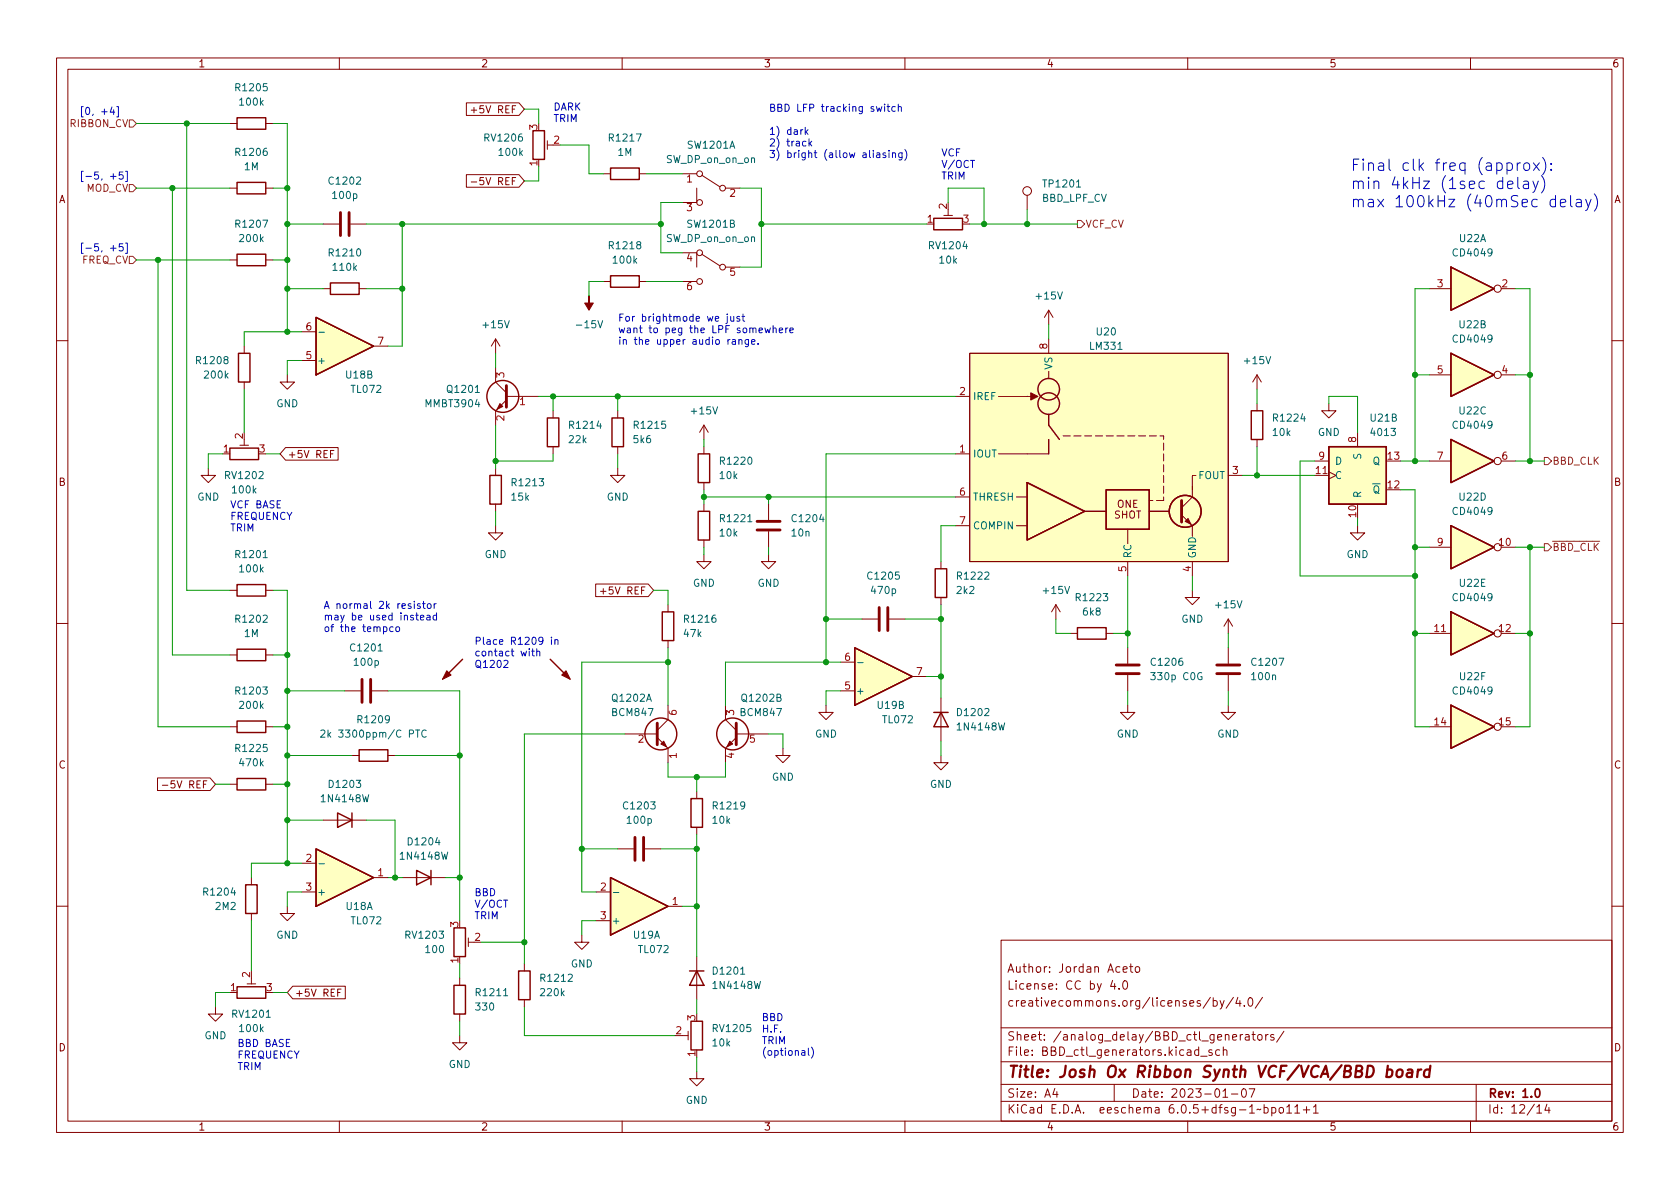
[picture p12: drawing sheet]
<svg xmlns="http://www.w3.org/2000/svg" width="297mm" height="210mm" viewBox="0 0 297 210" stroke-linecap="round" stroke-linejoin="round" font-family="sans-serif">
<g fill="none" stroke="#840000" stroke-width=".18">
<path d="M10 10.2h277v190.1h-277zM12 12.2h273v186.1h-273zM60 10.2v2M82.5 18.2h9.3l.9 1.1-.9 1.1h-9.3zM83.3 19.5h1M110 10.2v2M160 10.2v2M210 10.2v2M260 10.2v2M40.6 33.3h1.3M40.6 21.8h1.3M47 33.3h1.3"/>
<path d="M47 21.8h1.3M57.1 39.6h2.8M62 39.6h2.8M82.5 30.9h9.3l.9 1.1-.9 1.1h-9.3zM83.3 32.2h1M96.8 24.9v1.5M96.8 25.6h1M106.7 30.7h1.2M113 30.7h1.3M120.6 30.7h2.6M123.2 33.3v2.5h-2.6M124.1 31l3.2 2"/>
<path d="M128.3 33.3h2.5M166.9 38.1h1.5M167.6 37.1v1M181.6 34.5v2.6M40.6 46h1.3M47 46h1.3M53.3 58.7h2.6M57.1 51h1.3M63.5 51h1.3M87.6 59.9v2.6M87.6 59.9l-.7 1.3M87.6 59.9l.8 1.3"/>
<path d="M106.7 49.8h1.2M113 49.8h1.3M120.6 49.8h2.6M120.6 44.7h2.6v2.5M124.1 45l3.2 2M128.3 47.2h2.5M185.4 54.9v2.5M185.4 59.9v2.6M185.4 54.9l-.7 1.2M185.4 54.9l.8 1.2M252.7 51h3.8M265.4 51h2.6"/>
<path d="M10 60.2h2M42.4 78.7h1.5M43.2 61.2v1.3M43.2 67.6v1.2M43.2 77.7v1M50.5 79.1h9.3v2.3h-9.3l-1-1.1zM50.8 66.3v1.3h1.3l-1.3 1.2-1.3-1.2h1.3M53.3 63.7h2.6M59 79.7h-.6v1.2M66 61.2h2.6M87.6 65v2.6l1.9 1.9M89.5 70.7l-1.9 1.9v2.6"/>
<path d="M89.5 70.1h5.7M97.8 72.6v1.3M97.8 79v1.3M109.2 72.6v1.3M109.2 79v1.3M124.5 75.2l-.8 1.2M124.5 75.2v2.5M124.5 79v1.3M124.5 75.2l.7 1.2M168.9 70.1h2.5M171.4 62.5h45.8v36.8h-45.8zM176.5 70.1h5.7"/>
<path d="M185.4 65.7v1.2M188 77.1h1.2M189.9 77.1h1.2M191.8 77.1h1.2M193.7 77.1h1.2M195.6 77.1h1.2M197.5 77.1h1.3M199.4 77.1h1.3M201.3 77.1h1.3M203.2 77.1h1.3M205.1 77.1h.6v.6M205.7 78.4v1.2"/>
<path d="M222.2 66.3v2.5M222.2 71.4v1.2M222.2 77.7v1.3M222.2 66.3l-.7 1.3M222.2 66.3l.8 1.3M234.9 71.4v1.2h1.3l-1.3 1.3-1.2-1.3h1.2M240 76.4v2.6M252.7 66.3h3.8M265.4 66.3h2.6M285 60.2h2M36.8 82.8v1.3h1.3l-1.3 1.2-1.2-1.2h1.2M58.4 80.3h.5"/>
<path d="M87.6 93v1.2h1.3l-1.3 1.3-1.2-1.3h1.2M87.6 82.8v1.3M87.6 89.1v1.3M109.2 82.8v1.3h1.3l-1.3 1.2-1.3-1.2h1.3M124.5 98v1.3h1.2l-1.2 1.3-1.3-1.3h1.3M124.5 85.3v1.3M124.5 89.1v1.3M124.5 95.5v1.3M135.9 98v1.3h1.3l-1.3 1.3-1.3-1.3h1.3M135.9 89.1v2.8M135.9 94v2.8M166.4 99.3v1.3"/>
<path d="M168.9 93h2.5M168.9 87.9h2.5M168.9 80.3h2.5M176.5 80.3h8.9M179.7 93h1.9M179.7 87.9h1.9M199.4 93.6v2.5M199.4 99.3v2.5M203.2 88.5h.6M205.7 87.9v.6h-1.2M205.7 80.3v1.2M205.7 82.2v1.2"/>
<path d="M205.7 84.1v1.2M205.7 86v1.2M208.9 91.1l1.9 1.9v1.9M210.8 86v1.9l-1.9 1.9M210.8 99.3v2.5M211.5 84.1h-.7v2.5M217.2 84.1h2.5M232.4 84.1h2.5M232.4 81.5h2.5M234.9 83.4l1.3 .7-1.3 .6M240 93v1.2h1.3l-1.3 1.3-1.2-1.3h1.2M252.7 96.8h3.8"/>
<path d="M252.7 81.5h3.8M265.4 96.8h2.6M265.4 81.5h2.6M10 110.2h2M40.6 115.8h1.3M40.6 104.4h1.3M47 115.8h1.3M47 104.4h1.3M105.3 103.3h9.3l1 1.1-1 1.1h-9.3zM106.2 104.6h.9M118.1 106.9v1.3M118.1 113.3v1.2"/>
<path d="M148.6 117.1h2.5M152.4 109.5h2.8M157.2 109.5h2.8M161.3 119.6h2.5M166.4 105.7v1.2M186.7 106.9l-.8 1.3M186.7 106.9v2.6M186.7 106.9l.8 1.3M189.2 112h1.3M195.6 112h1.2M199.4 114.5v2.8M199.4 119.4v2.8"/>
<path d="M210.8 104.4v1.3h1.3l-1.3 1.2-1.3-1.2h1.3M217.2 109.5v2.5M217.2 114.5v2.8M217.2 119.4v2.8M217.2 109.5l-.8 1.2M217.2 109.5l.7 1.2M252.7 112h3.8M265.4 112h2.6M285 110.2h2M27.8 137.6h9.3l1 1.1-1 1.1h-9.3zM28.7 138.9h1M40.6 138.7h1.3"/>
<path d="M40.6 128.5h1.3M47 138.7h1.3M47 128.5h1.3M61 122.2h2.8M62.2 133.6h1.3M65.8 122.2h2.8M68.6 133.6h1.2M110.5 129.8h5.7M116.2 130.4l1.9 1.9v2.6M118.1 124.7v2.5l-1.9 2M123.2 139.9v1.3M128.3 124.7v2.5l1.9 2"/>
<path d="M130.2 130.4l-1.9 1.9v2.6M130.2 129.8h5.7M138.4 132.3v1.3h-1.2l1.2 1.3 1.3-1.3h-1.3M146 124.7v1.3h1.3l-1.3 1.2-1.2-1.2h1.2M148.6 122.2h2.5M166.4 133.6v1.3h1.2l-1.2 1.2-1.3-1.2h1.3M166.4 123.4v7.7M199.4 124.7v1.3h1.3l-1.3 1.2-1.3-1.2h1.3M217.2 124.7v1.3h1.2l-1.2 1.2-1.3-1.2h1.3M252.7 128.5h3.8M265.4 128.5h2.6M44.4 155.2v1.3"/>
<path d="M53.3 152.6h2.6M53.3 157.7h2.6M57.1 145h7.7M66 155.2h2.6M71.1 155.2h7.6M105.4 157.7h2.5M109.2 150.1h2.8M114 150.1h2.8M123.2 146.3v1.3M10 160.2h2M38.1 178v1.3h1.3l-1.3 1.3-1.3-1.3h1.3M43.7 174h1.5"/>
<path d="M44.4 161.5v1.3M44.4 173v1M50.8 160.3v1.2h1.3l-1.3 1.3-1.3-1.3h1.3M51.8 174.4h9.3v2.2h-9.3l-1-1.1zM59.7 175.5h.4M60.3 174.9h-.6v1.3M81.3 173v1.2M81.3 179.3v1.3M82.8 165.9v1.5M82.8 166.6h1M92.7 170.4v1.3M92.7 176.8v1.2"/>
<path d="M102.9 165.3v1.3h1.2l-1.2 1.3-1.3-1.3h1.3M105.4 162.8h2.5M118.1 160.3h2.5M123.2 169.2v7.6M177 166.3h108v32h-108zM196.7 173.4l-.3 1h.9M197.1 173.9v1M197.9 174.8v.1M198.6 171.4l.7-.1-.1-.3-.4-.1-.2 .2v.8h.6M198.6 173.6l.3-.2a.81 .81 0 0 1 .5 .7 .81 .81 0 0 1-.3 .8h-.1a.81 .81 0 0 1-.4-1.3zM199.7 170.9h.6M199.9 170.4v1.3l.4 .2"/>
<path d="M200.9 171l.3-.1 .3 .3v.4l-.3 .3h-.3l-.2-.3v-.4zM214 176.4l-1.3 1.9M214.5 177l.4-.1 .3 .3v.4l-.1 .3h-.6M214.5 176.4v1.5M215.7 176.9l.4 1M216.4 176.9l-.5 1.4-.2 .1M218.1 176.4l-1.3 1.9M218.9 176.4l-.4 1h.9M219.2 176.9v1M220 177.8v.1M220.8 176.6l.2-.2a.81 .81 0 0 1 .6 .7 .81 .81 0 0 1-.3 .8h-.2a.81 .81 0 0 1-.3-1.3zM223.2 176.4l-1.3 1.9"/>
<path d="M285 160.2h2M60 198.3v2M81.3 183.1v1.3h1.2l-1.2 1.3-1.3-1.3h1.3M110 198.3v2M120.6 183.1h1.1M121.7 182.4v1.5M123.2 189.5v1.2h1.3l-1.3 1.3-1.3-1.3h1.3M160 198.3v2M177 194.8h108M177 191.8h108M177 187.8h108M177 181.8h108"/>
<path d="M186.5 192.5l-.4 1h1M186.9 193v1M197 191.8v3M210 198.3v2M211.9 185.7l-.4-.1-.3 .3v.4l.2 .3h.5M211.9 185.1v1.5M212.3 186.8h1.1M214.3 185.7l-.4-.1-.2 .2 .1 .3 .5 .1v.4h-.6M215.6 185.7l-.4-.1-.3 .3v.4l.2 .3h.5M216.2 194h.9M216.3 185.8l.2-.2 .4 .1v.9M216.3 185.1v1.5"/>
<path d="M217.7 193.5h1.2M217.9 183.4l.7-.1v-.3l-.5-.1-.2 .2 .1 .8h.6M219.3 182.9v1M219.7 192.6l.2-.1a.81 .81 0 0 1 .5 .7 .81 .81 0 0 1-.3 .8h-.1a.81 .81 0 0 1-.6-.6 .81 .81 0 0 1 .3-.8zM219.7 182.9l-.3 .1-.1 .2M220.2 183h.6l.1 .9M220.9 192.5h1l-.7 1.5M220.9 183.3l-.5 .1a.29 .29 0 0 0-.3 .2 .29 .29 0 0 0 .3 .3h.5M221.4 182.9h.5M221.6 182.4v1.3l.3 .2M222.4 183.1l.2-.2 .5 .2v.5l-.1 .3h-.4l-.2-.1zM223.5 195.9l.4-.1 .3 .3v.4l-.1 .3h-.6"/>
<path d="M223.5 195.3v1.5M223.8 182.9v1M224.2 182.9l-.3 .1-.1 .2M224.9 195.9l.4-.1 .3 .3v.4l-.2 .3h-.5M224.9 195.8v1.5M225.2 183l-.3-.1-.3 .2 .1 .3 .5 .1v.4h-.6M226.3 195.9l.3-.1 .3 .3v.4l-.3 .3h-.3l-.2-.3v-.4zM227 182.4l-1.3 1.9M227.5 195.8l.4-.5v1.5M227.5 196.8h.9M228.9 195.8l.5-.5v1.5M228.9 196.8h.9"/>
<path d="M230.4 196.3h1.2M231 195.7v1.1M232.2 195.8l.4-.5v1.5M232.2 196.8h.9M260 198.3v2M261 191.8v6.5M271.7 195.8l.5-.5v1.5M271.7 196.8h.9M273.5 195.3l-.4 1h1M273.9 195.8v1"/>
<circle cx="123.7" cy="35.8" r=".51"/>
<circle cx="123.7" cy="30.7" r=".51"/>
<circle cx="127.8" cy="33.3" r=".51"/>
<circle cx="181.6" cy="33.8" r=".76"/>
<circle cx="123.7" cy="49.8" r=".51"/>
<circle cx="123.7" cy="44.7" r=".51"/>
<circle cx="127.8" cy="47.2" r=".51"/>
<circle cx="264.8" cy="51" r=".63"/>
<circle cx="264.8" cy="66.3" r=".63"/>
<circle cx="264.8" cy="96.8" r=".63"/>
<circle cx="264.8" cy="81.5" r=".63"/>
<circle cx="264.8" cy="112" r=".63"/>
<circle cx="264.8" cy="128.5" r=".63"/>
</g>
<path d="M271.6 192.6l.2-.1a.82 .82 0 0 1 .6 .7 .82 .82 0 0 1-.3 .8h-.2a.81 .81 0 0 1-.6-.6 .81 .81 0 0 1 .3-.8z" fill="none" stroke="#840000" stroke-width=".3"/>
<path d="M245.3 189.2l.2-.1 .5 .1 .2 .3-.1 .6a.66 .66 0 0 1-1 .3M245.4 188.5l-.3 2M247.1 189.3a.52 .52 0 0 1 .5-.2 .52 .52 0 0 1 .4 .4l-.1 .6a.55 .55 0 0 1-.5 .4 .55 .55 0 0 1-.5-.4zM248.9 189.2l.2-.1 .6 .1-.1 1.3M249.7 189.6l-.7 .1a.4 .4 0 0 0-.3 .3 .4 .4 0 0 0 .2 .5l.7-.1M250.7 189.1l-.1 1.4M251.3 189.1l-.4 .1-.2 .3M252.8 189.2a.66 .66 0 0 0-1 .3v.6l.1 .3 .2 .1 .6-.1M252.9 188.5l-.2 2" fill="none" stroke="#840000" stroke-width=".4"/>
<g fill="none" stroke="#840000" stroke-width=".25">
<path d="M41.9 20.8h5.1v2.1h-5.1zM41.9 32.3h5.1v2h-5.1zM94.2 23.1h2.1v5.1h-2.1zM107.9 29.7h5.1v2h-5.1zM165.1 38.6h5.1v2h-5.1zM41.9 45h5.1v2h-5.1zM55.9 56.1l10.1 5.1-10.1 5.1zM58.4 50h5.1v2.1h-5.1zM107.9 48.8h5.1v2h-5.1zM256.5 47.2l7.7 3.8-7.7 3.9zM40.6 79.2h5.1v2.1h-5.1zM42.2 62.5h2v5.1h-2z"/>
<path d="M96.8 73.9h2v5.1h-2zM108.2 73.9h2v5.1h-2zM185.4 73.3v1.9l1.9 2.5M185.4 77.7v2.6M221.2 72.6h2.1v5.1h-2.1zM234.9 79h10.2v10.1h-10.2zM256.5 77.7l7.7 3.8-7.7 3.8zM256.5 62.5l7.7 3.8-7.7 3.8zM86.6 84.1h2v5h-2zM123.4 80.3h2.1v5h-2.1zM123.4 90.4h2.1v5.1h-2.1zM181.6 85.3l10.2 5.1-10.2 5.1z"/>
<path d="M191.8 90.4h3.8M195.6 86.6h7.6v7h-7.6zM203.2 90.4h3.6M256.5 93l7.7 3.8-7.7 3.8zM41.9 114.8h5.1v2h-5.1zM41.9 103.4h5.1v2h-5.1zM81.8 116.6l-3.3 3.3M97.3 116.6l3.3 3.3M117.1 108.2h2v5.1h-2zM151.1 114.5l10.2 5.1-10.2 5.1zM165.4 100.6h2v5.1h-2zM190.5 111h5.1v2h-5.1z"/>
<path d="M256.5 108.2l7.7 3.8-7.7 3.8zM41.9 137.7h5.1v2h-5.1zM41.9 127.5h5.1v2h-5.1zM63.5 132.6h5.1v2h-5.1zM165.1 126h2.5M166.4 126l1.2 2.5h-2.5zM256.5 124.7l7.7 3.8-7.7 3.8zM43.4 156.5h2.1v5h-2.1zM55.9 150.1l10.1 5.1-10.1 5.1zM59.7 143.8l2.5 1.2-2.5 1.3zM62.2 143.8v2.5M73.7 153.9l2.5 1.3-2.5 1.3z"/>
<path d="M76.2 153.9v2.6M107.9 155.2l10.2 5.1-10.2 5zM122.2 141.2h2v5.1h-2zM41.9 174.5h5.1v2h-5.1zM80.3 164.1h2v5.1h-2zM80.3 174.2h2v5.1h-2zM91.7 171.7h2v5.1h-2zM121.9 171.7h2.6M123.2 171.7l1.3 2.5h-2.6zM122.2 180.6h2v5.1h-2z"/>
<circle cx="88.9" cy="70.1" r="2.82"/>
<circle cx="185.4" cy="71.4" r="1.9"/>
<circle cx="185.4" cy="68.8" r="1.9"/>
<circle cx="209.5" cy="90.4" r="2.82"/>
<circle cx="116.8" cy="129.8" r="2.82"/>
<circle cx="129.5" cy="129.8" r="2.82"/>
</g>
<g fill="none" stroke="#840000" stroke-width=".51">
<path d="M60.2 37.6v4.1M61.7 37.6v4.1M89.5 68.2v3.8M133.9 93.7h4M133.9 92.2h4M208.9 88.5v3.8M155.4 107.4v4.1M157 107.4v4.1M197.4 119.1h4M197.4 117.6h4M215.1 119.1h4.1M215.1 117.6h4.1"/>
<path d="M64 120.1v4.1M65.5 120.1v4.1M116.2 127.9v3.8M130.2 127.9v3.8M112.3 148.1v4M113.8 148.1v4"/>
</g>
<g fill="#ffffc2" stroke="#ffffc2" stroke-width=".18">
<path d="M256.5 108.2l7.7 3.8-7.7 3.8z"/>
<path d="M256.5 93l7.7 3.8-7.7 3.8z"/>
<path d="M171.4 62.5h45.8v36.8h-45.8z"/>
<path d="M195.6 86.6h7.6v7h-7.6z"/>
<path d="M181.6 85.3l10.2 5.1-10.2 5.1z"/>
<path d="M256.5 124.7l7.7 3.8-7.7 3.8z"/>
<path d="M55.9 150.1l10.1 5.1-10.1 5.1z"/>
<path d="M107.9 155.2l10.2 5.1-10.2 5z"/>
<path d="M55.9 56.1l10.1 5.1-10.1 5.1z"/>
<path d="M234.9 79h10.2v10.1h-10.2z"/>
<path d="M256.5 77.7l7.7 3.8-7.7 3.8z"/>
<path d="M256.5 62.5l7.7 3.8-7.7 3.8z"/>
<path d="M256.5 47.2l7.7 3.8-7.7 3.9z"/>
<path d="M151.1 114.5l10.2 5.1-10.2 5.1z"/>
<circle cx="209.5" cy="90.4" r="2.82"/>
</g>
<g fill="#840000" stroke="#840000" stroke-width=".18">
<path d="M182.2 69.5l1.3 .6-1.3 .6z"/>
<path d="M209.5 92.2l.6-.5 .5 1z"/>
<path d="M104.1 52.3v1.3h.8l-.8 1.3-.7-1.3h.7z"/>
<path d="M88.4 71.4l.5 .5-1 .5z"/>
<path d="M79 118.6l.8 .8-1.6 .7z"/>
<path d="M99.3 119.4l.8-.8 .7 1.5z"/>
<path d="M116.8 131.6l.5-.5 .6 1z"/>
<path d="M129 131.1l.5 .5-1 .5z"/>
</g>
<path d="M56.4 58.8h1M151.6 117.2h1M212.5 119a.59 .59 0 0 0-.8 .6 .59 .59 0 0 0 .8 .5v-.4h-.2M56.7 129.2l.5-.1 .3 .4-.8 .9h.8M73.5 129.1h.7M75.4 129.2a.6 .6 0 0 0-.9 .4 .6 .6 0 0 0 .6 .8l.3-.2M56.4 152.7h1M108.5 157.8h.9" fill="none" stroke="#006464" stroke-width=".18"/>
<path d="M22.9 32.6h.6l.6 .7-.6 .6h-.6zM22.9 21.2h.6l.6 .6-.6 .7h-.6zM190.5 39h.6l.7 .6-.7 .7h-.6zM22.9 45.3h.6l.6 .7-.6 .6h-.6zM273 80.9h.7l.6 .6-.6 .7h-.7zM273 96.1h.7l.6 .7-.6 .6h-.7z" fill="none" stroke="#725600" stroke-width=".18"/>
<g fill="none" stroke="#0000c2" stroke-width=".18">
<path d="M19.8 18.9l-.3 .9h.8M20.1 19.4v.8M20.6 18.9h.3v1.8h-.3M155 18.8l.2 .9 .2-.6 .3 .6 .2-.9M156.4 18.4v.1M156.4 18.8v.9M156.8 18.8h.5M157 18.4v1.1l.3 .2M158.3 18.9l-.4-.1-.2 .3 .1 .5h.5M158.8 19l.2-.2 .3 .1 .1 .8M158.8 18.4v1.3M19.5 31.2h1"/>
<path d="M21.7 30.4h-.6v.6l.1-.1 .5 .1 .1 .1-.1 .5-.2 .1-.4-.1M22.2 30.3h.3v1.8h-.3M142.4 22.5v1.3M142.5 25h-.4l-.2 .2 .1 .6h.5M142.5 23.3l.4 .5M142.9 22.9l-.5 .5M143 24.6v1.2M143.2 25.3l.3 .5M143.5 25l-.5 .5M155 27.1h.5l.1 .8M155.6 27.3l-.5 .1-.1 .2 .1 .3 .5-.1M156.6 27.1l-.3-.1-.2 .2 .1 .2 .4 .1v.3h-.5"/>
<path d="M157.2 26.6v.1M157.2 27v.9M157.8 27.1l.2-.1 .3 .1v.8M157.8 27v.9M159.5 27v1l-.3 .3-.3-.1M159.5 27.1l-.4-.1-.2 .3 .1 .5h.5M160 26.4a1.46 1.46 0 0 1 0 2M266.5 28.9l.5-.1 .4 .4v.6l-.2 .2-.2 .1-.5-.1M266.6 32.7l.9-.2-.1-.4-.6-.1-.2 .3v1l.2 .1 .6-.1M268.3 28.8v1.3M268.4 31.4v1.7l.2 .3M268.8 28.8a.51 .51 0 0 0-.5 .4"/>
<path d="M269.4 32.1l.2-.1 .6 .1 .1 1.3M269.5 29a.54 .54 0 0 1 .5-.2 .54 .54 0 0 1 .5 .4v.6a.54 .54 0 0 1-.6 .4 .54 .54 0 0 1-.5-.4zM270.3 32.5l-.7 .1a.39 .39 0 0 0-.3 .4 .39 .39 0 0 0 .3 .4l.7-.1M271 32l.5 1.4M271.1 28.8l1.1 1.3M272 32l-.7 1.8-.3 .2M272.2 28.8l-1.1 1.3M272.5 31.1a2.29 2.29 0 0 1 0 3M272.7 27.8a2.29 2.29 0 0 1 0 3.1M274.3 29.9l.1 .1-.1 .1-.1-.1 .1-.1v.2M274.3 28.9l.1 .1-.1 .1-.1-.1 .1-.1v.2M275.9 35.9l.9-.2-.1-.4-.5-.1-.3 .3 .1 1 .2 .1 .5-.1"/>
<path d="M277.7 34.6v1.7l.3 .3M278.7 35.3l.2-.1 .6 .1 .1 1.3M279.6 35.7l-.7 .1a.39 .39 0 0 0-.3 .4 .39 .39 0 0 0 .3 .4l.7-.1M280.4 35.2l.4 1.4M281.3 35.2l-.7 1.8-.2 .2M281.9 34.3a2.29 2.29 0 0 1 0 3M19.5 43.9h1M21.7 43.1h-.6v.6l.1-.1 .5 .1 .1 .1-.1 .5-.2 .1-.4-.1M22.2 43h.3v1.8h-.3M128.6 56v1l-.3 .2M128.6 55.5v.1M129.2 56l.1 .7 .3 .1 .1-.1"/>
<path d="M129.7 56v.8M130.8 56h-.3l-.2 .1v.2l.5 .1v.3h-.5M131.2 56h.5M131.4 55.5v1.1l.3 .2M135.2 58l.3 .8 .2-.6 .3 .6 .2-.8M136.7 58.1l.2-.1 .3 .1v.7M136.7 57.6v1.2M137.8 58.4l.6-.1-.1-.2-.3-.1-.2 .2v.6h.5M138.9 58v.8M139.3 58l-.4 .2M139.7 58.4l.6-.1-.1-.2-.4-.1-.1 .2v.6h.5M129.5 60.1h.5v.8"/>
<path d="M130 60.3l-.4 .1-.2 .2 .2 .3 .4-.1M130.6 60.2l.2-.2 .3 .1 .1 .8M130.6 60v.9M132.3 60v1.1l-.2 .2h-.3M132.3 60.1l-.3-.1-.3 .3 .2 .5h.4M132.9 60.5l.6-.2-.1-.2-.3-.1-.2 .2v.6h.5M134 60.8v.1M69.5 110.9l-.4-.1-.2 .3 .1 .5h.5M70.1 110.9l.3-.1 .3 .3v.3l-.3 .3-.3-.1-.1-.2zM74.3 106.8h-.3l-.2 .1 .1 .2 .4 .1v.3h-.5M74.3 109.2l.6-.1v-.2l-.4-.1-.2 .2 .1 .6h.5M74.7 106.8h.5"/>
<path d="M74.9 106.3v1.1l.3 .2M75.5 108.9h.5v.7M75.7 106.8h.3l.2 .2v.4l-.2 .2-.3-.1-.1-.1zM76 109.1l-.4 .1-.2 .1 .2 .3h.4M76.8 106.8v.8M77.1 106.8l-.3 .2M77.2 108.9l-.4-.1-.2 .2 .1 .6h.5M77.2 108.4v1.2M89.1 116.9l.5-.1 .2 .3-.8 .9h.8M94 115.1h.5M94.2 114.7v1.1l.3 .2M94.9 115.3l.2-.2 .3 .1v.8"/>
<path d="M94.9 114.7v1.3M97.5 112.7v.1M97.5 113.1v.8M98.1 113.2l.2-.1 .3 .1 .1 .7M98.1 113.1v.8M51.2 183.8h-.6v1.3h.6M142.9 185.3v1.1l.2 .2M143.5 185.2a1.46 1.46 0 0 1 0 1.9"/>
</g>
<g fill="none" stroke="#009600" stroke-width=".18">
<path d="M92.7 19.3h2.5v2.5M24.1 33.3h16.5M24.1 21.8h16.5M30.5 33.3v82.5h10.1M33 21.8v82.6h7.6M48.3 21.8h2.5v36.9M48.3 33.3h2.5M50.8 39.6h6.3M64.8 39.6h52M71.1 39.6v21.6h-2.5M95.2 29.5v2.5h-2.5M99.1 25.6h5v5.1h2.6"/>
<path d="M114.3 30.7h6.3M120.6 35.8h-3.8v8.9h3.8M130.8 33.3h3.8v13.9h-3.8M134.6 39.6h29.2M167.6 35.8v-2.5h6.4v6.3M171.4 39.6h19.1M181.6 37.1v2.5M24.1 46h16.5M27.9 46v82.5h12.7M48.3 46h2.5M50.8 51h6.3M53.3 58.7h-10.1v2.5"/>
<path d="M64.8 51h6.3M106.7 49.8h-2.6v2.5M114.3 49.8h6.3M185.4 57.4v2.5M252.7 51h-2.5v30.5M268 51h2.5v30.5M43.2 68.8v7.6M53.3 63.7h-2.5v2.6M87.6 62.5v2.5M87.6 75.2v7.6M95.2 70.1h73.7M97.8 70.1v2.5"/>
<path d="M109.2 70.1v2.5M124.5 77.7v1.3M222.2 68.8v2.6M222.2 79v5.1M234.9 71.4v-1.3h5.1v6.3M250.2 66.3h2.5M268 66.3h2.5M39.4 80.3h-2.6v2.5M47 80.3h2.5M87.6 90.4v2.6M97.8 80.3v1.2h-10.2M109.2 80.3v2.5"/>
<path d="M124.5 87.9h44.4M124.5 86.6v2.5M124.5 96.8v1.2M135.9 87.9v1.2M135.9 96.8v1.2M168.9 80.3h-22.9v36.8M168.9 93h-2.5v6.3M219.7 84.1h12.7M232.4 81.5h-2.5v20.3h20.3M240 91.7v1.3M247.6 86.6h2.6v41.9h2.5M247.6 81.5h5.1"/>
<path d="M250.2 96.8h2.5M268 81.5h5M268 96.8h5M270.5 96.8v31.7h-2.5M48.3 104.4h2.5v48.2M48.3 115.8h2.5M115.6 104.4h2.5v2.5M118.1 114.5v10.2M118.1 117.1h-15.2v40.6h2.5M146 109.5h6.4M148.6 117.1h-20.3v7.6M160 109.5h6.4"/>
<path d="M163.8 119.6h2.6M166.4 106.9v16.5M186.7 109.5v2.5h2.5M196.8 112h2.6M199.4 101.8v12.7M210.8 101.8v2.6M217.2 112v2.5M250.2 112h2.5M268 112h2.5M38.1 138.7h2.5M48.3 128.5h2.5M48.3 138.7h2.5"/>
<path d="M50.8 122.2h10.2M50.8 133.6h11.4M68.6 122.2h12.7v40.6M69.8 133.6h11.5M110.5 129.8h-17.8v40.6M118.1 134.9v2.5h10.2v-2.5M123.2 137.4v2.5M135.9 129.8h2.5v2.5M148.6 122.2h-2.6v2.5M166.4 131.1v2.5M199.4 122.2v2.5M217.2 122.2v2.5"/>
<path d="M50.8 145h6.3M53.3 157.7h-2.5v2.6M53.3 152.6h-8.9v2.6M64.8 145h5v10.2M68.6 155.2h2.5M78.7 155.2h2.6M102.9 150.1h6.3M116.8 150.1h6.4M123.2 147.6v21.6M40.6 175.5h-2.5v2.5M44.4 162.8v8.9M48.3 175.5h2.5"/>
<path d="M81.3 170.4v2.6M85.1 166.6h7.6M92.7 178v5.1h26.7M105.4 162.8h-2.5v2.5M120.6 160.3h2.6M123.2 176.8v2.5M81.3 180.6v2.5M123.2 186.9v2.6"/>
</g>
<g fill="#009600" stroke="#009600" stroke-width=".18">
<circle cx="166.4" cy="119.6" r=".46"/>
<circle cx="166.4" cy="109.5" r=".46"/>
<circle cx="199.4" cy="112" r=".46"/>
<circle cx="250.2" cy="66.3" r=".46"/>
<circle cx="250.2" cy="81.5" r=".46"/>
<circle cx="270.5" cy="66.3" r=".46"/>
<circle cx="270.5" cy="81.5" r=".46"/>
<circle cx="181.6" cy="39.6" r=".46"/>
<circle cx="109.2" cy="70.1" r=".46"/>
<circle cx="97.8" cy="70.1" r=".46"/>
<circle cx="87.6" cy="81.5" r=".46"/>
<circle cx="174" cy="39.6" r=".46"/>
<circle cx="134.6" cy="39.6" r=".46"/>
<circle cx="116.8" cy="39.6" r=".46"/>
<circle cx="270.5" cy="96.8" r=".46"/>
<circle cx="250.2" cy="112" r=".46"/>
<circle cx="270.5" cy="112" r=".46"/>
<circle cx="250.2" cy="96.8" r=".46"/>
<circle cx="250.2" cy="101.8" r=".46"/>
<circle cx="222.2" cy="84.1" r=".46"/>
<circle cx="50.8" cy="115.8" r=".46"/>
<circle cx="50.8" cy="122.2" r=".46"/>
<circle cx="50.8" cy="58.7" r=".46"/>
<circle cx="92.7" cy="166.6" r=".46"/>
<circle cx="123.2" cy="160.3" r=".46"/>
<circle cx="102.9" cy="150.1" r=".46"/>
<circle cx="50.8" cy="39.6" r=".46"/>
<circle cx="50.8" cy="46" r=".46"/>
<circle cx="50.8" cy="51" r=".46"/>
<circle cx="50.8" cy="33.3" r=".46"/>
<circle cx="71.1" cy="51" r=".46"/>
<circle cx="71.1" cy="39.6" r=".46"/>
<circle cx="27.9" cy="46" r=".46"/>
<circle cx="30.5" cy="33.3" r=".46"/>
<circle cx="33" cy="21.8" r=".46"/>
<circle cx="50.8" cy="145" r=".46"/>
<circle cx="50.8" cy="138.7" r=".46"/>
<circle cx="81.3" cy="133.6" r=".46"/>
<circle cx="81.3" cy="155.2" r=".46"/>
<circle cx="69.8" cy="155.2" r=".46"/>
<circle cx="50.8" cy="128.5" r=".46"/>
<circle cx="50.8" cy="133.6" r=".46"/>
<circle cx="50.8" cy="152.6" r=".46"/>
<circle cx="135.9" cy="87.9" r=".46"/>
<circle cx="124.5" cy="87.9" r=".46"/>
<circle cx="146" cy="117.1" r=".46"/>
<circle cx="146" cy="109.5" r=".46"/>
<circle cx="123.2" cy="150.1" r=".46"/>
<circle cx="118.1" cy="117.1" r=".46"/>
<circle cx="123.2" cy="137.4" r=".46"/>
</g>
<g font-size="2.8" fill="#0000c2">
<text x="238.8" y="30.2">Final clk freq (approx):</text>
<text x="238.8" y="33.4">min 4kHz (1sec delay)</text>
<text x="238.8" y="36.7">max 100kHz (40mSec delay)</text>
</g>
<text font-size="2.8" fill="#840000" x="178" y="190.6">Title: Josh Ox Ribbon Synth VCF/VCA/BBD board</text>
<g font-size="2.1" fill="#840000">
<text x="178" y="172">Author: Jordan Aceto</text>
<text x="178" y="178">creativecommons.org/licenses/by/4.0/</text>
<text x="178" y="175">License: CC by 4.0</text>
<text x="178" y="184">Sheet: /analog_delay/BBD_ctl_generators/</text>
<text x="178" y="186.7">File: BBD_ctl_generators.kicad_sch</text>
<text x="178" y="196.9">KiCad E.D.A. eeschema 6.0.5+dfsg-1~bpo11+1</text>
<text x="178" y="194.1">Size: A4</text>
<text x="200" y="194.1">Date: 2023-01-07</text>
<text x="263" y="194.1">Rev: 1.0</text>
<text x="263" y="196.9">Id: 12/14</text>
</g>
<g font-size="1.8" fill="#840000">
<text x="35" y="11.9">1</text>
<text x="85" y="11.9">2</text>
<text x="135" y="11.9">3</text>
<text x="185" y="11.9">4</text>
<text x="235" y="11.9">5</text>
<text x="285" y="11.9">6</text>
<text x="84.2" y="20">+5V REF</text>
<text x="10.3" y="35.9">A</text>
<text x="84.7" y="32.7">-5V REF</text>
<text x="285.3" y="35.9">A</text>
<text x="50.8" y="81">+5V REF</text>
<text x="10.3" y="85.9">B</text>
<text x="197.5" y="89.8">ONE</text>
<text x="285.3" y="85.9">B</text>
<text x="196.9" y="91.7">SHOT</text>
<text x="107.1" y="105.1">+5V REF</text>
<text x="10.3" y="135.9">C</text>
<text x="285.3" y="135.9">C</text>
<text x="30" y="139.4">-5V REF</text>
<text x="52.1" y="176.2">+5V REF</text>
<text x="10.3" y="185.9">D</text>
<text x="285.3" y="185.9">D</text>
<text x="35" y="199.9">1</text>
<text x="85" y="199.9">2</text>
<text x="135" y="199.9">3</text>
<text x="185" y="199.9">4</text>
<text x="235" y="199.9">5</text>
<text x="285" y="199.9">6</text>
</g>
<g font-size="1.8" fill="#006464">
<text x="41.8" y="16.1">R1205</text>
<text x="42.5" y="18.7">100k</text>
<text x="41.8" y="27.6">R1206</text>
<text x="85.8" y="25">RV1206</text>
<text x="88.3" y="27.6">100k</text>
<text x="107.9" y="25">R1217</text>
<text x="109.3" y="27.6">1M</text>
<text x="117.9" y="28.8">SW_DP_on_on_on</text>
<text x="121.7" y="26.3">SW1201A</text>
<text x="43.2" y="30.1">1M</text>
<text x="58.4" y="32.6">C1202</text>
<text x="58.9" y="35.2">100p</text>
<text x="184.2" y="35.7">BBD_LPF_CV</text>
<text x="184.7" y="33.1">TP1201</text>
<text x="41.8" y="40.3">R1207</text>
<text x="121.7" y="40.3">SW1201B</text>
<text x="42.5" y="42.8">200k</text>
<text x="58.4" y="45.3">R1210</text>
<text x="59" y="47.9">110k</text>
<text x="107.9" y="44.1">R1218</text>
<text x="108.5" y="46.6">100k</text>
<text x="117.9" y="42.8">SW_DP_on_on_on</text>
<text x="164.4" y="44.1">RV1204</text>
<text x="166.2" y="46.6">10k</text>
<text x="257.1" y="45.3">CD4049</text>
<text x="258.1" y="42.8">U22A</text>
<text x="183.3" y="53">+15V</text>
<text x="85.5" y="58">+15V</text>
<text x="102.3" y="58">-15V</text>
<text x="194" y="59.3">U20</text>
<text x="258.1" y="58">U22B</text>
<text x="34.9" y="64.4">R1208</text>
<text x="56" y="64.4">+</text>
<text x="186.1" y="65.3" transform="rotate(-90 186.1 65.3)">VS</text>
<text x="192.8" y="61.8">LM331</text>
<text x="220.2" y="64.4">+15V</text>
<text x="257.1" y="60.6">CD4049</text>
<text x="36.3" y="66.9">200k</text>
<text x="61.2" y="66.9">U18B</text>
<text x="62.2" y="69.5">TL072</text>
<text x="79.3" y="69.5">Q1201</text>
<text x="172" y="70.7">IREF</text>
<text x="48.8" y="72">GND</text>
<text x="75.4" y="72">MMBT3904</text>
<text x="100.9" y="75.8">R1214</text>
<text x="112.3" y="75.8">R1215</text>
<text x="122.4" y="73.3">+15V</text>
<text x="225.1" y="77.1">10k</text>
<text x="225.3" y="74.5">R1224</text>
<text x="233" y="77.1">GND</text>
<text x="242.4" y="74.5">U21B</text>
<text x="242.6" y="77.1">4013</text>
<text x="257.1" y="75.8">CD4049</text>
<text x="258.1" y="73.3">U22C</text>
<text x="100.7" y="78.4">22k</text>
<text x="112.1" y="78.4">5k6</text>
<text x="127.5" y="82.2">R1220</text>
<text x="172" y="80.9">IOUT</text>
<text x="236" y="82.2">D</text>
<text x="240.7" y="81.2" transform="rotate(-90 240.7 81.2)">S</text>
<text x="242.7" y="82.2">Q</text>
<text x="34.9" y="88.5">GND</text>
<text x="40" y="84.7">RV1202</text>
<text x="41.2" y="87.2">100k</text>
<text x="90.5" y="88.5">15k</text>
<text x="90.7" y="86">R1213</text>
<text x="107.3" y="88.5">GND</text>
<text x="127.3" y="84.7">10k</text>
<text x="172" y="88.5">THRESH</text>
<text x="211.8" y="84.7">FOUT</text>
<text x="236" y="84.7">C</text>
<text x="240.7" y="88.1" transform="rotate(-90 240.7 88.1)">R</text>
<text x="241.3" y="87.2">~{Q}</text>
<text x="258.1" y="88.5">U22D</text>
<text x="127.3" y="94.9">10k</text>
<text x="127.5" y="92.3">R1221</text>
<text x="140" y="94.9">10n</text>
<text x="140.2" y="92.3">C1204</text>
<text x="172" y="93.6">COMPIN</text>
<text x="257.1" y="91.1">CD4049</text>
<text x="41.8" y="98.7">R1201</text>
<text x="42.5" y="101.2">100k</text>
<text x="85.7" y="98.7">GND</text>
<text x="200" y="98.8" transform="rotate(-90 200 98.8)">RC</text>
<text x="211.5" y="98.8" transform="rotate(-90 211.5 98.8)">GND</text>
<text x="238.1" y="98.7">GND</text>
<text x="122.5" y="103.8">GND</text>
<text x="133.9" y="103.8">GND</text>
<text x="153.6" y="102.5">C1205</text>
<text x="154.2" y="105">470p</text>
<text x="169.2" y="105">2k2</text>
<text x="169.4" y="102.5">R1222</text>
<text x="184.6" y="105">+15V</text>
<text x="190.4" y="106.3">R1223</text>
<text x="215.1" y="107.6">+15V</text>
<text x="257.1" y="106.3">CD4049</text>
<text x="258.1" y="103.8">U22E</text>
<text x="41.8" y="110.1">R1202</text>
<text x="43.2" y="112.6">1M</text>
<text x="121" y="112.6">47k</text>
<text x="121.2" y="110.1">R1216</text>
<text x="191.6" y="108.8">6k8</text>
<text x="208.9" y="110.1">GND</text>
<text x="62.2" y="115.2">C1201</text>
<text x="62.8" y="117.7">100p</text>
<text x="203.7" y="117.7">C1206</text>
<text x="221.5" y="117.7">C1207</text>
<text x="41.8" y="122.8">R1203</text>
<text x="42.5" y="125.3">200k</text>
<text x="108.4" y="124.1">Q1202A</text>
<text x="131.3" y="124.1">Q1202B</text>
<text x="151.3" y="122.8">+</text>
<text x="155.2" y="125.3">U19B</text>
<text x="203.9" y="120.3">330p C0G</text>
<text x="221.4" y="120.3">100n</text>
<text x="257.1" y="122.8">CD4049</text>
<text x="258.2" y="120.3">U22F</text>
<text x="58.1" y="130.4">2k 3300ppm/C PTC</text>
<text x="63.4" y="127.9">R1209</text>
<text x="108.4" y="126.6">BCM847</text>
<text x="131.1" y="126.6">BCM847</text>
<text x="144.1" y="130.4">GND</text>
<text x="156.2" y="127.9">TL072</text>
<text x="169.4" y="126.6">D1202</text>
<text x="169.5" y="129.2">1N4148W</text>
<text x="197.4" y="130.4">GND</text>
<text x="215.2" y="130.4">GND</text>
<text x="41.8" y="133">R1225</text>
<text x="42.5" y="135.5">470k</text>
<text x="57" y="141.9">1N4148W</text>
<text x="58.4" y="139.3">D1203</text>
<text x="110.4" y="143.1">C1203</text>
<text x="126.3" y="143.1">R1219</text>
<text x="136.5" y="138">GND</text>
<text x="164.4" y="139.3">GND</text>
<text x="72.3" y="149.5">D1204</text>
<text x="111" y="145.7">100p</text>
<text x="126.1" y="145.7">10k</text>
<text x="71" y="152">1N4148W</text>
<text x="36.2" y="158.4">R1204</text>
<text x="38.2" y="160.9">2M2</text>
<text x="56" y="158.4">+</text>
<text x="61.2" y="160.9">U18A</text>
<text x="48.8" y="166">GND</text>
<text x="62.2" y="163.4">TL072</text>
<text x="71.9" y="166">RV1203</text>
<text x="108.1" y="163.4">+</text>
<text x="112" y="166">U19A</text>
<text x="75.4" y="168.5">100</text>
<text x="95.8" y="173.6">R1212</text>
<text x="100.9" y="171.1">GND</text>
<text x="113" y="168.5">TL072</text>
<text x="126.3" y="172.3">D1201</text>
<text x="41.3" y="180">RV1201</text>
<text x="84.2" y="178.7">330</text>
<text x="84.3" y="176.1">R1211</text>
<text x="95.7" y="176.1">220k</text>
<text x="126.3" y="174.9">1N4148W</text>
<text x="36.1" y="183.8">GND</text>
<text x="42.5" y="182.5">100k</text>
<text x="126.1" y="185">10k</text>
<text x="126.2" y="182.5">RV1205</text>
<text x="79.3" y="188.8">GND</text>
<text x="121.2" y="195.2">GND</text>
</g>
<g font-size="1.8" fill="#725600">
<text x="12.3" y="22.5">RIBBON_CV</text>
<text x="15.2" y="33.9">MOD_CV</text>
<text x="191.9" y="40.3">VCF_CV</text>
<text x="14.4" y="46.6">FREQ_CV</text>
<text x="274.4" y="82.2">BBD_CLK</text>
<text x="274.4" y="97.4">~{BBD_CLK}</text>
</g>
<g font-size="1.8" fill="#0000c2">
<text x="14" y="20.3">[0, +4]</text>
<text x="97.8" y="19.5">DARK</text>
<text x="97.8" y="21.6">TRIM</text>
<text x="135.9" y="19.7">BBD LFP tracking switch</text>
<text x="135.9" y="23.8">1) dark</text>
<text x="135.9" y="25.9">2) track</text>
<text x="135.9" y="27.9">3) bright (allow aliasing)</text>
<text x="166.4" y="27.6">VCF</text>
<text x="166.4" y="29.7">V/OCT</text>
<text x="14" y="31.7">[-5, +5]</text>
<text x="166.4" y="31.7">TRIM</text>
<text x="14" y="44.4">[-5, +5]</text>
<text x="109.2" y="56.9">For brightmode we just</text>
<text x="109.2" y="58.9">want to peg the LPF somewhere</text>
<text x="109.2" y="60.9">in the upper audio range.</text>
<text x="40.6" y="89.9">VCF BASE</text>
<text x="40.6" y="91.9">FREQUENCY</text>
<text x="40.6" y="94">TRIM</text>
<text x="57.1" y="107.7">A normal 2k resistor</text>
<text x="57.1" y="109.7">may be used instead</text>
<text x="57.1" y="111.7">of the tempco</text>
<text x="83.8" y="114">Place R1209 in</text>
<text x="83.8" y="116.1">contact with</text>
<text x="83.8" y="118.1">Q1202</text>
<text x="83.8" y="158.5">BBD</text>
<text x="83.8" y="160.5">V/OCT</text>
<text x="83.8" y="162.5">TRIM</text>
<text x="41.9" y="185.1">BBD BASE</text>
<text x="134.6" y="180.5">BBD</text>
<text x="134.6" y="182.6">H.F.</text>
<text x="134.6" y="184.6">TRIM</text>
<text x="41.9" y="187.2">FREQUENCY</text>
<text x="41.9" y="189.2">TRIM</text>
<text x="134.6" y="186.7">(optional)</text>
</g>
<g font-size="1.8" fill="#a90000">
<text x="95" y="23" transform="rotate(-90 95 23)">3</text>
<text x="95" y="29.3" transform="rotate(-90 95 29.3)">1</text>
<text x="97.9" y="25.4">2</text>
<text x="121.4" y="32.3">1</text>
<text x="129" y="34.8">2</text>
<text x="121.4" y="37.3">3</text>
<text x="164" y="39.4">1</text>
<text x="167.4" y="36.9" transform="rotate(-90 167.4 36.9)">2</text>
<text x="170.3" y="39.4">3</text>
<text x="121.4" y="46.2">4</text>
<text x="121.4" y="51.3">6</text>
<text x="129" y="48.8">5</text>
<text x="254.1" y="50.8">3</text>
<text x="265.6" y="50.8">2</text>
<text x="54.1" y="58.4">6</text>
<text x="54.1" y="63.5">5</text>
<text x="66.8" y="61">7</text>
<text x="185.2" y="61.7" transform="rotate(-90 185.2 61.7)">8</text>
<text x="89.2" y="66.8" transform="rotate(-90 89.2 66.8)">3</text>
<text x="91.9" y="71.6">1</text>
<text x="169.7" y="69.8">2</text>
<text x="254.1" y="66">5</text>
<text x="265.6" y="66">4</text>
<text x="42.9" y="77.6" transform="rotate(-90 42.9 77.6)">2</text>
<text x="89.2" y="74.4" transform="rotate(-90 89.2 74.4)">2</text>
<text x="39.5" y="80">1</text>
<text x="45.9" y="80">3</text>
<text x="169.7" y="80">1</text>
<text x="217.9" y="83.8">3</text>
<text x="232.7" y="83.8">11</text>
<text x="233.2" y="81.3">9</text>
<text x="239.8" y="78.2" transform="rotate(-90 239.8 78.2)">8</text>
<text x="245.4" y="81.3">13</text>
<text x="254.1" y="81.3">7</text>
<text x="265.6" y="81.3">6</text>
<text x="169.7" y="87.6">6</text>
<text x="245.4" y="86.4">12</text>
<text x="169.7" y="92.7">7</text>
<text x="239.8" y="91.4" transform="rotate(-90 239.8 91.4)">10</text>
<text x="199.1" y="101.1" transform="rotate(-90 199.1 101.1)">5</text>
<text x="210.6" y="101.1" transform="rotate(-90 210.6 101.1)">4</text>
<text x="254.1" y="96.5">9</text>
<text x="265.1" y="96.5">10</text>
<text x="253.7" y="111.8">11</text>
<text x="265.1" y="111.8">12</text>
<text x="149.4" y="116.8">6</text>
<text x="162.1" y="119.4">7</text>
<text x="149.4" y="121.9">5</text>
<text x="112.9" y="131.3">2</text>
<text x="119.6" y="126.5" transform="rotate(-90 119.6 126.5)">6</text>
<text x="129.8" y="126.5" transform="rotate(-90 129.8 126.5)">3</text>
<text x="132.5" y="131.3">5</text>
<text x="253.7" y="128.3">14</text>
<text x="265.1" y="128.3">15</text>
<text x="119.6" y="134.1" transform="rotate(-90 119.6 134.1)">1</text>
<text x="129.8" y="134.1" transform="rotate(-90 129.8 134.1)">4</text>
<text x="54.1" y="152.4">2</text>
<text x="66.8" y="154.9">1</text>
<text x="54.1" y="157.5">3</text>
<text x="106.2" y="157.5">2</text>
<text x="118.9" y="160">1</text>
<text x="81" y="163.9" transform="rotate(-90 81 163.9)">3</text>
<text x="84" y="166.4">2</text>
<text x="106.2" y="162.6">3</text>
<text x="44.2" y="172.8" transform="rotate(-90 44.2 172.8)">2</text>
<text x="81" y="170.3" transform="rotate(-90 81 170.3)">1</text>
<text x="40.8" y="175.3">1</text>
<text x="47.1" y="175.3">3</text>
<text x="119.5" y="182.9">2</text>
<text x="122.9" y="180.4" transform="rotate(-90 122.9 180.4)">3</text>
<text x="122.9" y="186.8" transform="rotate(-90 122.9 186.8)">1</text>
</g>
</svg>
